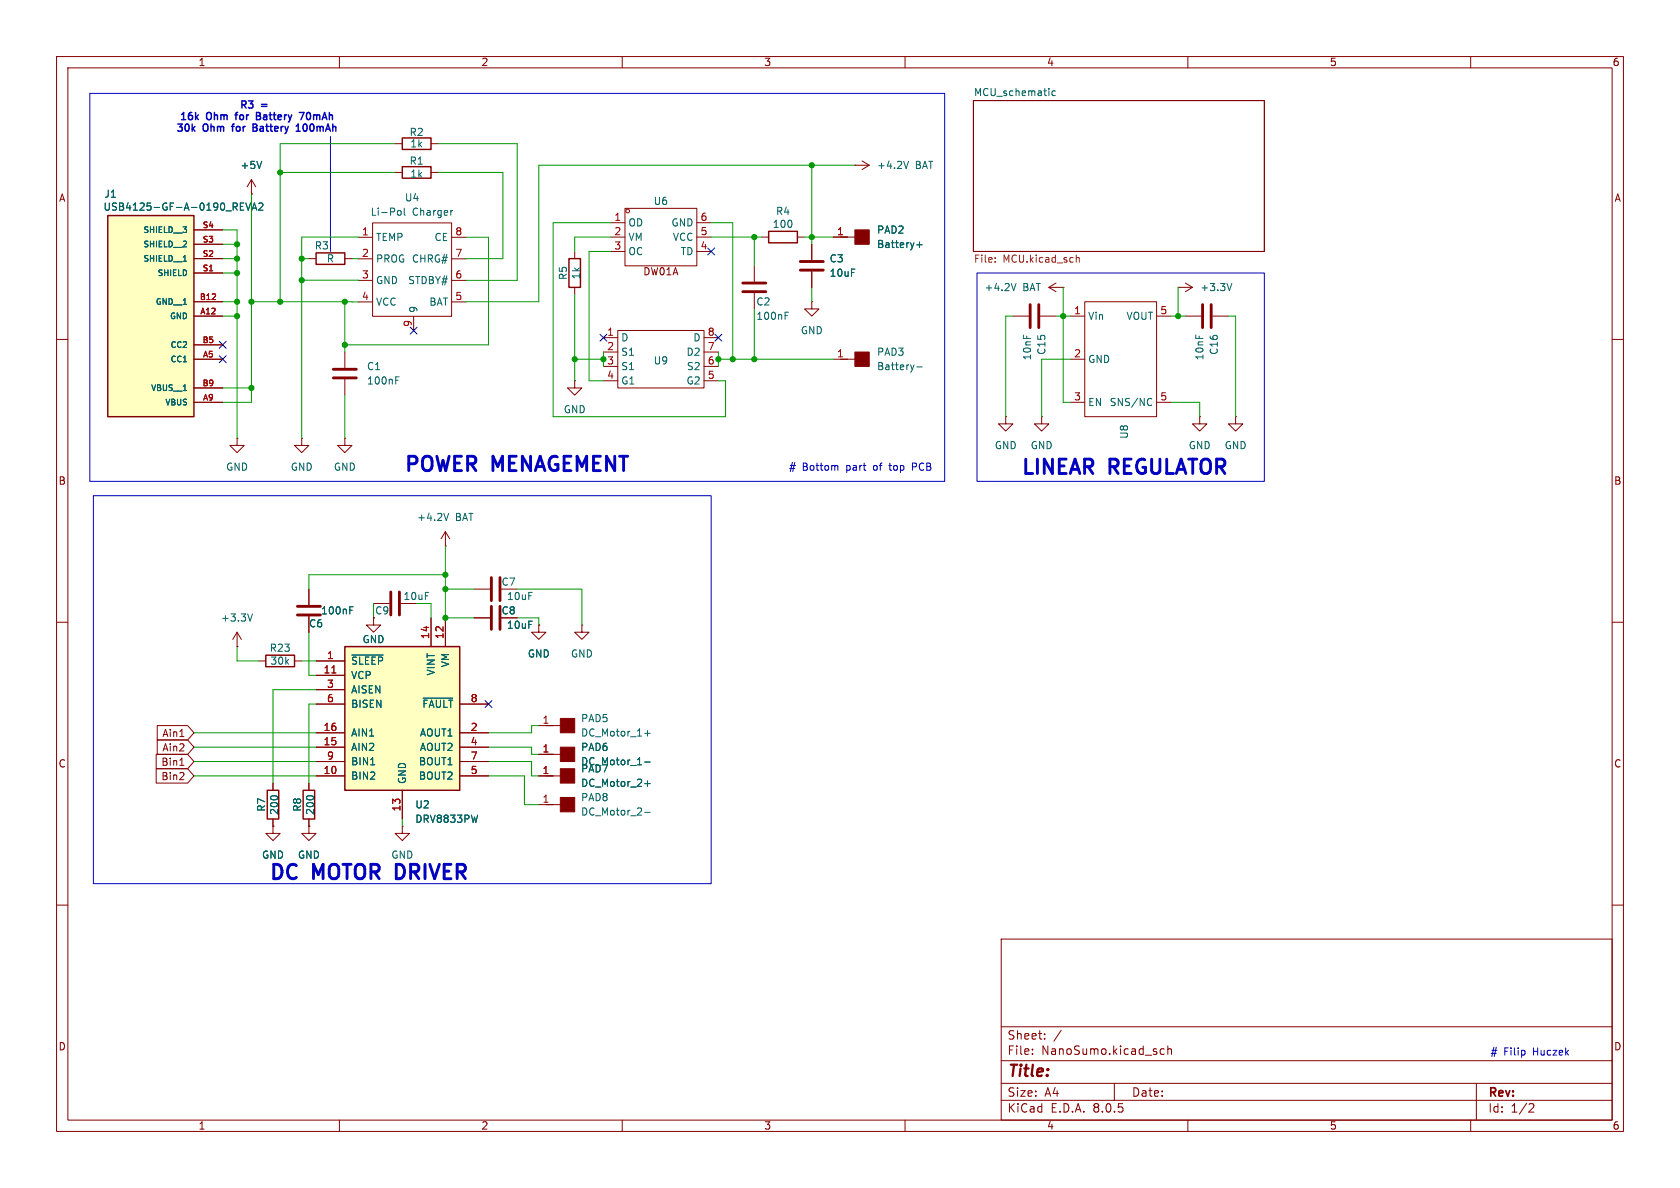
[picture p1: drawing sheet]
<svg xmlns="http://www.w3.org/2000/svg" width="297mm" height="210mm" viewBox="0 0 297 210" stroke-linecap="round" stroke-linejoin="round" font-family="sans-serif">
<g fill="none" stroke="#840000" stroke-width=".18">
<path d="M10 10h277v190h-277zM12 12h273v186h-273zM60 10v2M110 10v2M160 10v2M172.1 17.8h51.4v26.7h-51.4zM210 10v2M260 10v2M44.4 34.3h.1M44.4 31.8l-.7 1.2M44.4 31.8v2.5M44.4 31.8l.8 1.2"/>
<path d="M69.8 25.4h1.3M69.8 30.5h1.3M76.2 25.4h1.3M76.2 30.5h1.3M107.9 39.4h2.6M110.5 36.8h12.7v10.2h-12.7zM123.2 39.4h2.5M10 60h2M101.6 44.5v1.2M101.6 50.8v1.3M106.7 59.7h2.5M107.9 41.9h2.6"/>
<path d="M107.9 44.5h2.6M109.2 58.4h15.3v10.2h-15.3zM123.2 41.9h2.5M123.2 44.5h2.5M124.5 59.7h2.5M133.3 47v2.8M133.3 51.8v2.8M134.6 41.9h1.3M141 41.9h1.2M143.5 53.3v1.3h1.3l-1.3 1.3-1.3-1.3h1.3M143.5 53.3h.1M143.5 43.2v2.8"/>
<path d="M143.5 48v2.8M179.1 55.9h2.8M183.9 55.9h2.8M185.4 50.8l1.3 .8M185.4 50.8h2.6M186.7 50l-1.3 .8M188 50.8h.1M189.2 55.9h2.6M191.8 53.3h12.7v20.4h-12.7zM204.5 55.9h2.5M209.5 55.9h2.8M214.4 55.9h2.8"/>
<path d="M285 60h2M41.9 77.5v1.2h1.3l-1.3 1.3-1.3-1.3h1.3M41.9 77.5h.1M53.3 77.5v1.2h1.3l-1.3 1.3-1.2-1.3h1.2M53.3 77.5h.1M101.6 67.3v1.3h1.3l-1.3 1.3-1.3-1.3h1.3M101.6 67.3h.1M106.7 62.2h2.5M106.7 64.8h2.5M106.7 67.3h2.5M124.5 62.2h2.5M124.5 64.8h2.5"/>
<path d="M124.5 67.3h2.5M147.3 63.5h5.1M184.1 73.7v1.2h1.3l-1.3 1.3-1.2-1.3h1.2M184.1 73.7h.1M189.2 63.5h2.6M189.2 71.1h2.6M204.5 71.1h2.5M212.1 73.7v1.2h1.3l-1.3 1.3-1.3-1.3h1.3M212.1 73.7h.1M218.4 73.7v1.2h1.3l-1.3 1.3-1.2-1.3h1.2M218.4 73.7h.1M10 110h2"/>
<path d="M41.9 114.3h.1M41.9 111.8l-.8 1.2M41.9 111.8v2.5M41.9 111.8l.8 1.2M83.8 104.1h2.8M88.6 104.1h2.8M285 110h2M48.3 138.4v1.3M54.6 138.4v1.3M10 160h2M48.3 146.1v1.2h1.2l-1.2 1.3-1.3-1.3h1.3M48.3 146.1h.1"/>
<path d="M48.3 144.8v1.3M54.6 146.1v1.2h1.3l-1.3 1.3-1.3-1.3h1.3M54.6 146.1h.1M54.6 144.8v1.3M285 160h2M177 166h108v32h-108zM60 198v2M110 198v2M160 198v2M177 194.5h108M177 191.5h108M177 187.5h108"/>
<path d="M177 181.5h108M182.5 186.3v.1M182.5 185.5v.1M184.7 183.6v.1M184.7 182.8v.1M187.6 182.1l-1.3 2M197 191.5v3M205.8 185.5l-.4-.1-.3 .3v.4l.1 .2h.6M206.5 185.5l.2-.1 .3 .1 .1 .9M206.5 184.9v1.5M210 198v2M260 198v2"/>
<path d="M261 191.5v6.5M270.5 195.1l.5 .1 .2 .3-1 1.1h1"/>
<circle cx="111" cy="37.3" r=".33"/>
</g>
<path d="M186.6 16.1h-.4l-.2 .2 .1 .5h.5M46.3 28.5l-.5 1.3M138.8 55.8h.4M138.8 55.2h.6M179.6 50.1l-.4 1.3M162.1 64.9h.9M203.3 70.4l.3 .2M203.6 71.6l-.3 .1M44.6 108.5l-.4 1.3" fill="none" stroke="#006464" stroke-width=".18"/>
<path d="M175.9 46.2v.2M175.9 45.6v.1M190.3 45.1v1.3M190.3 45.6l.1-.1 .4 .1v.8" fill="none" stroke="#725600" stroke-width=".18"/>
<path d="M71.1 24.4h5.1v2h-5.1zM71.1 29.5h5.1v2h-5.1zM100.6 45.7h2v5.1h-2zM135.9 40.9h5.1v2h-5.1zM47.2 139.7h2.1v5.1h-2.1zM53.6 139.7h2v5.1h-2z" fill="none" stroke="#840000" stroke-width=".25"/>
<path d="M131.3 51.6h4.1M131.3 50h4.1M141.5 47.8h4M141.5 46.2h4M182.1 53.8v4.1M183.6 53.8v4.1M212.6 53.8v4.1M214.1 53.8v4.1M86.9 102.1v4.1M88.4 102.1v4.1" fill="none" stroke="#840000" stroke-width=".51"/>
<path d="M151.1 62.2h2.6v2.6h-2.6z" fill="#840000" stroke="#840000" stroke-width=".18"/>
<path d="M61 114.3h20.3v25.4h-20.3z" fill="#ffffc2"/>
<path d="M61 114.3h20.3v25.4h-20.3z" fill="none" stroke="#840000" stroke-width=".25"/>
<g fill="none" stroke="#840000" stroke-width=".18">
<path d="M55.9 116.8h5.1M55.9 119.4h5.1M76.2 109.2v5.1M78.7 109.2v5.1M83.8 109.2h2.8M88.6 109.2h2.8M95.2 110.5v1.3h1.3l-1.3 1.2-1.2-1.2h1.2M95.2 110.5h.1M55.9 137.2h5.1M55.9 132.1h5.1M55.9 129.5h5.1M55.9 121.9h5.1"/>
<path d="M55.9 124.5h5.1M55.9 134.6h5.1M71.1 139.7v5.1M81.3 137.2h5.1M81.3 132.1h5.1M81.3 129.5h5.1M81.3 124.5h5.1M81.3 134.6h5.1M71.1 146.1v1.2h1.3l-1.3 1.3-1.3-1.3h1.3M71.1 146.1h.1"/>
</g>
<path d="M62.2 115.8h5.6M65.5 135.2h.7M74.8 123.4h5.2M84.4 144.1l-.3 1.3" fill="none" stroke="#006464" stroke-width=".18"/>
<path d="M58.7 119h.7" fill="none" stroke="#a90000" stroke-width=".18"/>
<path d="M86.9 107.2v4.1M88.4 107.2v4.1" fill="none" stroke="#840000" stroke-width=".51"/>
<path d="M19 38.1h15.3v35.6h-15.3z" fill="#ffffc2"/>
<path d="M19 38.1h15.3v35.6h-15.3zM55.9 44.7h5.1v2h-5.1zM47 115.8h5.1v2.1h-5.1z" fill="none" stroke="#840000" stroke-width=".25"/>
<g fill="none" stroke="#840000" stroke-width=".18">
<path d="M44.4 34.3h.1M65.9 39.4h13.9v16.5h-13.9zM151.1 29.2h.1M151.1 29.2h2.6M152.4 28.4l1.3 .8M153.7 29.2l-1.3 .8M34.3 55.9h5.1M34.3 53.3h5.1M34.3 48.3h5.1M34.3 45.7h5.1M34.3 43.2h5.1M34.3 40.6h5.1"/>
<path d="M54.6 45.7h1.3M61 45.7h1.2M63.3 41.9h2.6M63.3 45.8h2.6M63.3 49.6h2.6M63.3 53.4h2.6M73.1 55.9v2.5M79.8 41.9h2.6M79.8 45.8h2.6M79.8 49.6h2.6M79.8 53.4h2.6M143.5 43.2v2.8"/>
<path d="M143.5 48v2.8M147.3 41.9h5.1M208.3 50.8h.1M208.3 50.8h2.5M209.5 50l1.3 .8M210.8 50.8l-1.3 .8M34.3 63.5h5.1M34.3 71.1h5.1M34.3 61h5.1M34.3 68.6h5.1M61 77.5v1.2h1.2l-1.2 1.3-1.3-1.3h1.3M61 77.5h.1"/>
<path d="M61 62.2v2.8M61 67.1v2.8M177.8 73.7v1.2h1.3l-1.3 1.3-1.3-1.3h1.3M177.8 73.7h.1M78.7 96.5h.1M78.7 94l-.7 1.3M78.7 94v2.5M78.7 94l.8 1.3M45.7 116.8h1.3M52.1 116.8h1.2M54.6 104.1v2.8M54.6 109v2.8"/>
<path d="M55.9 116.8h5.1M55.9 119.4h5.1M66 109.2v1.3h1.3l-1.3 1.3-1.2-1.3h1.2M66 106.7h2.8M76.2 109.2v5.1M78.7 109.2v5.1M83.8 109.2h2.8M88.6 109.2h2.8M95.2 110.5h.1M102.9 110.5v1.3h1.2l-1.2 1.2-1.3-1.2h1.3M102.9 110.5h.1M27.6 135.9h5.6l1.1 1.3-1.1 1.2h-5.6z"/>
<path d="M27.6 133.3h5.6l1.1 1.3-1.1 1.3h-5.6zM27.8 128.3h5.4l1.1 1.2-1.1 1.3h-5.4zM27.8 130.8h5.4l1.1 1.3-1.1 1.3h-5.4zM31.7 137.8h.8M31.8 130.2h.7M31.8 135.3h.7M32.5 136.7v.4M48.3 138.4v1.3M54.6 138.4v1.3M55.9 137.2h5.1M55.9 132.1h5.1M55.9 129.5h5.1"/>
<path d="M55.9 121.9h5.1M55.9 124.5h5.1M55.9 134.6h5.1M71.1 139.7v5.1M81.3 137.2h5.1M81.3 132.1h5.1M81.3 129.5h5.1M81.3 124.5h5.1M81.3 134.6h5.1M95.2 137.2h5.1M95.2 128.3h5.1M95.2 133.4h5.1"/>
<path d="M48.3 146.1h.1M48.3 144.8v1.3M54.6 146.1h.1M54.6 144.8v1.3M95.2 142.2h5.1"/>
</g>
<g fill="none" stroke="#006464" stroke-width=".18">
<path d="M42.5 36.5h.4M43.1 35.9h-.6v1.3h.6M43.5 35.9l.4 1.3 .4-1.3M44.5 37.2l.5-1.3 .4 1.3M44.7 36.8h.6M45.8 36l.4-.1 .3 .3-.8 1h.8M46.3 28.5l-.5 1.3M70.4 37.3l.3-.1 .2 .3v.4l-.2 .2-.3-.1M71.5 36.8v1.1l.1 .2M80.1 37.2l-.3 .1M160.6 28.5l-.4 1.3M32.4 46.2h.6"/>
<path d="M162.1 43.3h.9M162.6 42.8v1M217.8 50.1l-.5 1.3M70 67.2h.4M70 66.6h.6M79.3 90.7l-.4 1.3M61.8 107.9h.5M61.8 107.3h.6M62.2 115.8h5.6M65.5 135.2h.7M74.8 123.4h5.2M114 138.5h.9"/>
<path d="M114 129.6h.9M114 134.7h.9M114.5 129.2v.9M114.5 138v1M84.4 144.1l-.3 1.3M114 143.6h.9"/>
</g>
<path d="M58.9 66.8h4.1M58.9 65.3h4.1M52.6 108.7h4M52.6 107.2h4M69.1 104.6v4.1M70.6 104.6v4.1" fill="none" stroke="#840000" stroke-width=".51"/>
<g fill="#840000" stroke="#840000" stroke-width=".18">
<path d="M151.1 40.6h2.6v2.6h-2.6z"/>
<path d="M99.1 141h2.5v2.5h-2.5z"/>
<path d="M99.1 135.9h2.5v2.5h-2.5z"/>
<path d="M99.1 127h2.5v2.5h-2.5z"/>
<path d="M99.1 132.1h2.5v2.5h-2.5z"/>
</g>
<g fill="none" stroke="#0000c2" stroke-width=".25">
<path d="M45.8 19.9h-.5v1.3h.5M52.9 19.9h.9l-.6 1.3M40.9 22.4h.5M41.5 20.3h.5M44.7 22.5h.5M45.2 22.5l.1 .1M45.3 22l-.6-.1v1.3h.5M45.3 22.5h-.1M45.3 20.5h.5M45.8 20.5h.1M45.9 20.4l-.1 .1M52.4 23.2h.7"/>
<path d="M52.7 21.9v1.3"/>
</g>
<path d="M15.9 16.5h151.1v68.6h-151.1zM58.4 24.1v20.4M172.7 48.3h50.8v36.8h-50.8zM16.5 87.6h109.2v68.6h-109.2zM147.8 82.3l.3 .2v.6M161.3 82.5h.5M161.8 81.9h-.5v1.2" fill="none" stroke="#0000c2" stroke-width=".18"/>
<g fill="none" stroke="#009600" stroke-width=".18">
<path d="M44.4 34.3v36.8h-5M49.5 30.5h20.3M69.8 25.4h-20.3v27.9M77.5 25.4h13.9v24.2h-9M77.5 30.5h11.4v15.2l-6.5 .1M107.9 39.4h-10.1v34.3h30.5v-6.4h-1.3M125.7 39.4h3.8v24.1M143.5 29.2v14M151.1 29.2h-55.9v24.1l-12.8 .1M39.4 43.2h2.5M39.4 40.6h2.5v36.9M39.4 53.3h2.5"/>
<path d="M39.4 45.7h2.5M39.4 48.3h2.5M39.4 55.9h2.5M44.4 53.3l18.9 .1M53.3 49.5h10M53.3 45.7h1.3M61 53.3v8.9M62.2 45.7h1.1M63.3 41.9h-10v35.6M63.3 49.5v.1M82.4 41.9h4v19.1h-25.4M101.6 52.1v15.2"/>
<path d="M107.9 41.9h-6.3v2.6M107.9 44.5h-3.8v22.8h2.6M125.7 41.9h8.9M133.3 41.9v5.1M133.3 54.6v8.9M142.2 41.9h5.1M143.5 50.8v2.5M179.1 55.9h-1.3v17.8M186.7 55.9h2.5M188 50.8v20.3h1.2M207 55.9h2.5M208.3 50.8v5.1"/>
<path d="M217.2 55.9h1.2v17.8M39.4 68.6h5M61 69.9v7.6M101.6 63.5h5.1M106.7 62.2v2.6M127 63.5h20.3M127 62.2v2.6M189.2 63.5h-5.1v10.2M207 71.1h5.1v2.6M78.7 96.5v12.7h5.1M41.9 114.3v2.5h3.8M53.3 116.8h2.6"/>
<path d="M54.6 111.8v7.6h1.3M66 106.7v2.5M73.7 106.7h2.5v2.5M78.7 101.6h-24.1v2.5M78.7 104.1h5.1M91.4 109.2h3.8v1.3M91.4 104.1h11.5v6.4M34.3 137.2h21.6M34.3 134.6h21.6M34.3 129.5h21.6M34.3 132.1h21.6M55.9 121.9h-7.6v16.5"/>
<path d="M55.9 124.5h-1.3v13.9M86.4 137.2h6.3v5h2.5M86.4 134.6h7.6v2.6h1.2M86.4 132.1h7.6v1.3h1.2M95.2 128.3h-1.2v1.2h-7.6M71.1 144.8v1.3"/>
</g>
<g fill="none" stroke="#000084" stroke-width=".18">
<path d="M72.5 57.8l1.2 1.3M73.7 57.8l-1.2 1.3M106.1 59.1l1.2 1.2M107.3 59.1l-1.2 1.2M125.1 43.8l1.2 1.3M126.3 43.8l-1.2 1.3M126.4 59.1l1.2 1.2M127.6 59.1l-1.2 1.2M38.8 60.4l1.2 1.2M38.8 62.9l1.2 1.2M40 60.4l-1.2 1.2M40 62.9l-1.2 1.2"/>
<path d="M85.8 123.9l1.2 1.2M87 123.9l-1.2 1.2"/>
</g>
<path d="M58.7 119h.7" fill="none" stroke="#a90000" stroke-width=".18"/>
<g fill="#009600" stroke="#009600" stroke-width=".18">
<circle cx="53.3" cy="49.5" r=".46"/>
<circle cx="44.4" cy="53.3" r=".46"/>
<circle cx="49.5" cy="53.3" r=".46"/>
<circle cx="41.9" cy="48.3" r=".46"/>
<circle cx="41.9" cy="45.7" r=".46"/>
<circle cx="41.9" cy="55.9" r=".46"/>
<circle cx="41.9" cy="53.3" r=".46"/>
<circle cx="53.3" cy="45.7" r=".46"/>
<circle cx="41.9" cy="43.2" r=".46"/>
<circle cx="49.5" cy="30.5" r=".46"/>
<circle cx="133.3" cy="41.9" r=".46"/>
<circle cx="44.4" cy="68.6" r=".46"/>
<circle cx="78.7" cy="109.2" r=".46"/>
<circle cx="61" cy="61" r=".46"/>
<circle cx="61" cy="53.3" r=".46"/>
<circle cx="78.7" cy="104.1" r=".46"/>
<circle cx="78.7" cy="101.6" r=".46"/>
<circle cx="101.6" cy="63.5" r=".46"/>
<circle cx="106.7" cy="63.5" r=".46"/>
<circle cx="143.5" cy="29.2" r=".46"/>
<circle cx="143.5" cy="41.9" r=".46"/>
<circle cx="127" cy="63.5" r=".46"/>
<circle cx="129.5" cy="63.5" r=".46"/>
<circle cx="133.3" cy="63.5" r=".46"/>
<circle cx="188" cy="55.9" r=".46"/>
<circle cx="208.3" cy="55.9" r=".46"/>
</g>
<g font-size="3.5" fill="#0000c2">
<text x="71.2" y="84.1">POWER</text>
<text x="87" y="84.1">MENAGEMENT</text>
<text x="180.2" y="84.6">LINEAR</text>
<text x="196.1" y="84.6">REGULATOR</text>
<text x="47.3" y="156.2">DC</text>
<text x="55.3" y="156.2">MOTOR</text>
<text x="71" y="156.2">DRIVER</text>
</g>
<text font-size="2.8" fill="#840000" x="178" y="190.9">Title:</text>
<g font-size="2.1" fill="#840000">
<text x="178" y="184">Sheet:</text>
<text x="178" y="186.7">File:</text>
<text x="184.1" y="186.7">NanoSumo.kicad_sch</text>
<text x="178" y="196.9">KiCad</text>
<text x="178" y="194.1">Size:</text>
<text x="184.7" y="194.1">A4</text>
<text x="185.7" y="196.9">E.D.A.</text>
<text x="193.3" y="196.9">8.0.5</text>
<text x="200" y="194.1">Date:</text>
<text x="263" y="194.3">Rev:</text>
<text x="263" y="196.9">Id:</text>
<text x="267.1" y="196.9">1/2</text>
</g>
<g font-size="1.8" fill="#840000">
<text x="35" y="11.9">1</text>
<text x="85" y="11.9">2</text>
<text x="135" y="11.9">3</text>
<text x="185" y="11.9">4</text>
<text x="235" y="11.9">5</text>
<text x="285" y="11.9">6</text>
<text x="10.3" y="35.9">A</text>
<text x="285.3" y="35.9">A</text>
<text x="113.6" y="48.9">DW01A</text>
<text x="10.3" y="85.9">B</text>
<text x="285.3" y="85.9">B</text>
<text x="66.2" y="108.8">C9</text>
<text x="28.6" y="130.5">Ain1</text>
<text x="10.3" y="135.9">C</text>
<text x="28.4" y="135.6">Bin1</text>
<text x="28.6" y="133">Ain2</text>
<text x="285.3" y="135.9">C</text>
<text x="28.4" y="138.1">Bin2</text>
<text x="10.3" y="185.9">D</text>
<text x="285.3" y="185.9">D</text>
<text x="35" y="199.9">1</text>
<text x="85" y="199.9">2</text>
<text x="135" y="199.9">3</text>
<text x="185" y="199.9">4</text>
<text x="235" y="199.9">5</text>
<text x="285" y="199.9">6</text>
</g>
<g font-size="1.8" fill="#006464">
<text x="172.1" y="17.1">MCU_schematic</text>
<text x="72.3" y="24.2">R2</text>
<text x="72.3" y="29.3">R1</text>
<text x="72.4" y="26.3">1k</text>
<text x="18.4" y="35.2">J1</text>
<text x="42.4" y="30.1">+5V</text>
<text x="71.5" y="35.8">U4</text>
<text x="72.4" y="31.6">1k</text>
<text x="154.9" y="30.1">+4.2V</text>
<text x="161.8" y="30.1">BAT</text>
<text x="18.2" y="37.4">USB4125-GF-A-0190_REVA2</text>
<text x="65.4" y="38.3">Li-Pol</text>
<text x="72.9" y="38.3">Charger</text>
<text x="111" y="40.2">OD</text>
<text x="115.5" y="36.4">U6</text>
<text x="118.6" y="40.2">GND</text>
<text x="136.5" y="40.5">100</text>
<text x="137.1" y="38.2">R4</text>
<text x="154.9" y="41.5">PAD2</text>
<text x="55.6" y="44.3">R3</text>
<text x="57.7" y="46.6">R</text>
<text x="66.4" y="42.8">TEMP</text>
<text x="66.4" y="46.6">PROG CHRG#</text>
<text x="76.7" y="42.8">CE</text>
<text x="111" y="42.8">VM</text>
<text x="111" y="45.3">OC</text>
<text x="118.9" y="42.8">VCC</text>
<text x="120.2" y="45.3">TD</text>
<text x="146.6" y="46.6">C3</text>
<text x="154.9" y="44">Battery+</text>
<text x="66.4" y="50.4">GND</text>
<text x="72.1" y="50.4">STDBY#</text>
<text x="100.4" y="49.6" transform="rotate(-90 100.4 49.6)">R5</text>
<text x="102.7" y="49.5" transform="rotate(-90 102.7 49.5)">1k</text>
<text x="146.6" y="49.1">10uF</text>
<text x="174" y="51.7">+4.2V</text>
<text x="180.8" y="51.7">BAT</text>
<text x="212.1" y="51.7">+3.3V</text>
<text x="66.4" y="54.2">VCC</text>
<text x="74" y="55.4" transform="rotate(-90 74 55.4)">9</text>
<text x="75.8" y="54.2">BAT</text>
<text x="133.6" y="54.2">C2</text>
<text x="133.6" y="56.7">100nF</text>
<text x="141.5" y="59.3">GND</text>
<text x="192.3" y="56.7">Vin</text>
<text x="199" y="56.7">VOUT</text>
<text x="64.8" y="65.6">C1</text>
<text x="109.7" y="60.6">D</text>
<text x="109.7" y="63.1">S1</text>
<text x="109.7" y="65.6">S1</text>
<text x="115.5" y="64.6">U9</text>
<text x="121.3" y="63.1">D2</text>
<text x="121.3" y="65.6">S2</text>
<text x="122.5" y="60.6">D</text>
<text x="154.9" y="63.1">PAD3</text>
<text x="154.9" y="65.6">Battery-</text>
<text x="182.5" y="63.8" transform="rotate(-90 182.5 63.8)">10nF</text>
<text x="185" y="62.8" transform="rotate(-90 185 62.8)">C15</text>
<text x="192.3" y="64.4">GND</text>
<text x="213" y="63.8" transform="rotate(-90 213 63.8)">10nF</text>
<text x="215.5" y="62.8" transform="rotate(-90 215.5 62.8)">C16</text>
<text x="64.8" y="68.2">100nF</text>
<text x="109.7" y="68.2">G1</text>
<text x="121.3" y="68.2">G2</text>
<text x="192.3" y="72">EN</text>
<text x="196.1" y="72">SNS/NC</text>
<text x="99.6" y="73.3">GND</text>
<text x="199.6" y="77.7" transform="rotate(-90 199.6 77.7)">U8</text>
<text x="39.9" y="83.4">GND</text>
<text x="51.3" y="83.4">GND</text>
<text x="58.9" y="83.4">GND</text>
<text x="175.8" y="79.6">GND</text>
<text x="182.1" y="79.6">GND</text>
<text x="210.1" y="79.6">GND</text>
<text x="216.4" y="79.6">GND</text>
<text x="73.6" y="92.3">+4.2V</text>
<text x="80.5" y="92.3">BAT</text>
<text x="71.2" y="106.3">10uF</text>
<text x="88.6" y="103.7">C7</text>
<text x="89.5" y="106.3">10uF</text>
<text x="39" y="110.1">+3.3V</text>
<text x="54.5" y="111.1">C6</text>
<text x="56.7" y="108.8">100nF</text>
<text x="64" y="113.9">GND</text>
<text x="88.6" y="108.8">C8</text>
<text x="89.5" y="111.4">10uF</text>
<text x="47.6" y="115.4">R23</text>
<text x="47.7" y="117.7">30k</text>
<text x="62" y="117.7">~{SLEEP}</text>
<text x="77.1" y="119.5" transform="rotate(-90 77.1 119.5)">VINT</text>
<text x="79.6" y="118.1" transform="rotate(-90 79.6 118.1)">VM</text>
<text x="93.2" y="116.4">GND</text>
<text x="100.8" y="116.4">GND</text>
<text x="62" y="120.2">VCP</text>
<text x="62" y="122.8">AISEN</text>
<text x="62" y="125.3">BISEN</text>
<text x="74.6" y="125.3">~{FAULT}</text>
<text x="62" y="130.4">AIN1</text>
<text x="74.1" y="130.4">AOUT1</text>
<text x="102.6" y="127.9">PAD5</text>
<text x="102.6" y="130.4">DC_Motor_1+</text>
<text x="62" y="132.9">AIN2</text>
<text x="62" y="135.5">BIN1</text>
<text x="74" y="135.5">BOUT1</text>
<text x="74.1" y="132.9">AOUT2</text>
<text x="102.6" y="136.8">PAD7</text>
<text x="102.6" y="132.9">PAD6</text>
<text x="102.6" y="135.5">DC_Motor_1-</text>
<text x="47.1" y="143.6" transform="rotate(-90 47.1 143.6)">R7</text>
<text x="53.4" y="143.6" transform="rotate(-90 53.4 143.6)">R8</text>
<text x="62" y="138">BIN2</text>
<text x="72" y="138.7" transform="rotate(-90 72 138.7)">GND</text>
<text x="73.3" y="143.1">U2</text>
<text x="74" y="138">BOUT2</text>
<text x="102.6" y="141.8">PAD8</text>
<text x="102.6" y="139.3">DC_Motor_2+</text>
<text x="49.4" y="144.2" transform="rotate(-90 49.4 144.2)">200</text>
<text x="55.7" y="144.2" transform="rotate(-90 55.7 144.2)">200</text>
<text x="73.3" y="145.6">DRV8833PW</text>
<text x="102.6" y="144.4">DC_Motor_2-</text>
<text x="46.2" y="152">GND</text>
<text x="52.6" y="152">GND</text>
<text x="69.1" y="152">GND</text>
</g>
<g font-size="1.8" fill="#0000c2">
<text x="31" y="23.6">30k</text>
<text x="31.6" y="21.6">16k</text>
<text x="35.9" y="23.6">Ohm</text>
<text x="36.5" y="21.6">Ohm</text>
<text x="41.6" y="23.6">for</text>
<text x="42.2" y="21.6">for</text>
<text x="42.2" y="19.5">R3</text>
<text x="45.7" y="23.6">Battery</text>
<text x="46.2" y="19.5">=</text>
<text x="46.3" y="21.6">Battery</text>
<text x="53.9" y="23.6">100mAh</text>
<text x="54.5" y="21.6">70mAh</text>
<text x="139.4" y="83.4">#</text>
<text x="141.8" y="83.4">Bottom</text>
<text x="149.7" y="83.4">part</text>
<text x="154.7" y="83.4">of</text>
<text x="157.7" y="83.4">top</text>
<text x="161.9" y="83.4">PCB</text>
<text x="263.4" y="186.8">#</text>
<text x="265.8" y="186.8">Filip</text>
<text x="271.1" y="186.8">Huczek</text>
</g>
<g font-size="1.8" fill="#a90000">
<text x="63.9" y="41.7">1</text>
<text x="80.4" y="41.7">8</text>
<text x="108.5" y="39.1">1</text>
<text x="108.5" y="41.7">2</text>
<text x="123.8" y="41.7">5</text>
<text x="123.8" y="39.1">6</text>
<text x="147.9" y="41.7">1</text>
<text x="80.4" y="45.5">7</text>
<text x="108.5" y="44.2">3</text>
<text x="123.8" y="44.2">4</text>
<text x="63.9" y="49.3">3</text>
<text x="63.9" y="53.1">4</text>
<text x="80.4" y="53.1">5</text>
<text x="80.4" y="49.3">6</text>
<text x="72.9" y="57.9" transform="rotate(-90 72.9 57.9)">9</text>
<text x="107.2" y="59.4">1</text>
<text x="125" y="59.4">8</text>
<text x="189.8" y="55.6">1</text>
<text x="205" y="55.6">5</text>
<text x="107.2" y="62">2</text>
<text x="107.2" y="64.5">3</text>
<text x="125" y="64.5">6</text>
<text x="125" y="62">7</text>
<text x="147.9" y="63.2">1</text>
<text x="189.8" y="63.2">2</text>
<text x="107.2" y="67.1">4</text>
<text x="125" y="67.1">5</text>
<text x="189.8" y="70.9">3</text>
<text x="205" y="70.9">5</text>
<text x="75.9" y="113.1" transform="rotate(-90 75.9 113.1)">14</text>
<text x="78.5" y="113.1" transform="rotate(-90 78.5 113.1)">12</text>
<text x="57.1" y="119.1">11</text>
<text x="57.7" y="116.6">1</text>
<text x="57.7" y="121.7">3</text>
<text x="57.7" y="124.2">6</text>
<text x="83.1" y="124.2">8</text>
<text x="57.1" y="131.8">15</text>
<text x="57.1" y="129.3">16</text>
<text x="83.1" y="129.3">2</text>
<text x="83.1" y="131.8">4</text>
<text x="95.8" y="128">1</text>
<text x="57.1" y="136.9">10</text>
<text x="57.7" y="134.4">9</text>
<text x="83.1" y="136.9">5</text>
<text x="83.1" y="134.4">7</text>
<text x="95.8" y="136.9">1</text>
<text x="95.8" y="133.1">1</text>
<text x="70.9" y="143.6" transform="rotate(-90 70.9 143.6)">13</text>
<text x="95.8" y="142">1</text>
</g>
<text font-size="1.8" fill="#009600" x="63.9" y="45.5">2</text>
<g font-size="1.8" fill="#725600">
<text x="172.1" y="46.8">File:</text>
<text x="177.3" y="46.8">MCU.kicad_sch</text>
</g>
<g font-size="1.4" fill="#006464">
<text x="25.2" y="41.4">SHIELD__3</text>
<text x="25.2" y="46.5">SHIELD__1</text>
<text x="25.2" y="43.9">SHIELD__2</text>
<text x="27.7" y="49">SHIELD</text>
<text x="27.4" y="54.1">GND__1</text>
<text x="29.9" y="56.6">GND</text>
<text x="30" y="64.2">CC1</text>
<text x="30" y="61.7">CC2</text>
<text x="26.6" y="69.3">VBUS__1</text>
<text x="29.1" y="71.9">VBUS</text>
</g>
<g font-size="1.4" fill="#a90000">
<text x="35.7" y="40.4">S4</text>
<text x="35.7" y="45.5">S2</text>
<text x="35.7" y="42.9">S3</text>
<text x="35.2" y="53.1">B12</text>
<text x="35.7" y="48">S1</text>
<text x="35.3" y="55.6">A12</text>
<text x="35.7" y="60.7">B5</text>
<text x="35.8" y="63.2">A5</text>
<text x="35.7" y="68.3">B9</text>
<text x="35.8" y="70.9">A9</text>
</g>
</svg>
